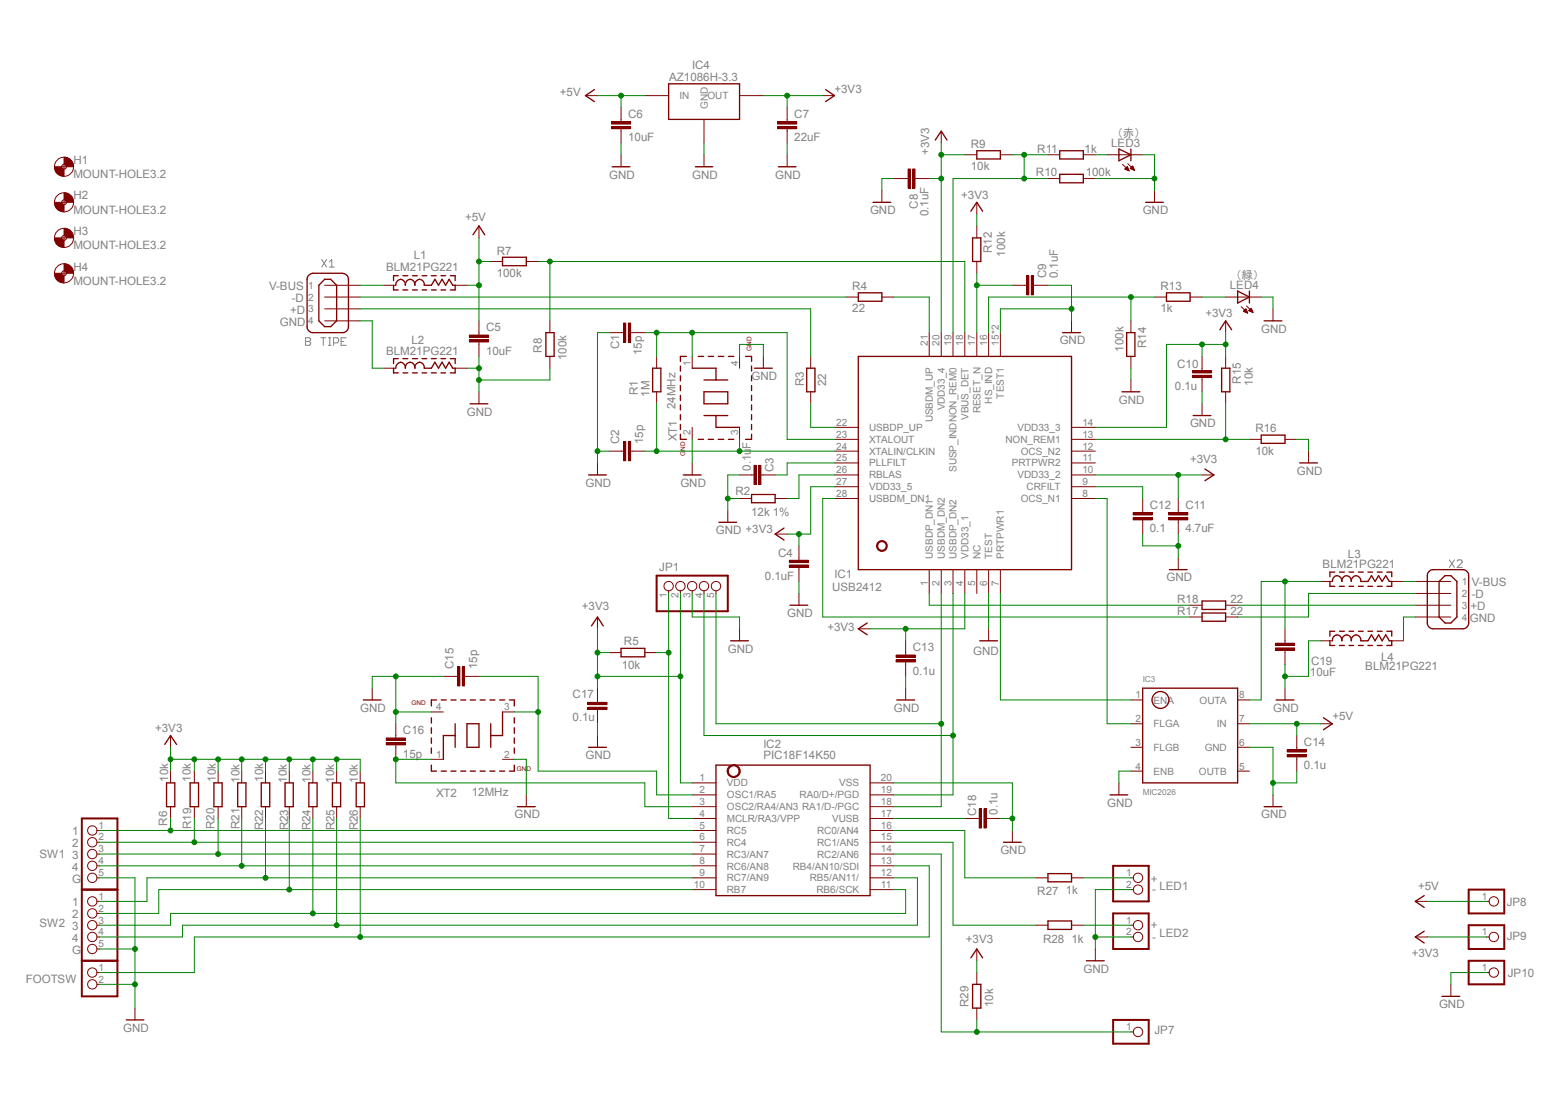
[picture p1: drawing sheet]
<svg xmlns="http://www.w3.org/2000/svg" width="297mm" height="210mm" viewBox="0 0 297 210" stroke-linecap="round" stroke-linejoin="round" font-family="sans-serif">
<g fill="none" stroke="#808080" stroke-width=".19">
<path d="M61.3 49.4l.9 1.4M62.2 49.4l-.9 1.4M62.7 49.9l.5-.5v1.4M62.7 50.8h1M58.2 64.3h.7l.2 .3v.2l-.2 .2 .2 .3v.2l-.2 .2h-.7zM58.2 65h.7M61.1 64.3h.9M61.6 64.3v1.4M62.5 64.3h.5M62.5 65.7h.5M62.8 64.3v1.4M63.5 65.3h.7l.3-.3v-.4l-.3-.3h-.7v1.4"/>
<path d="M64.9 65h.5M65.9 64.3h-1v1.4h1M275.9 106.6l1 1.4M276.9 106.6l-1 1.4M277.4 106.8l.2-.2h.5l.3 .2v.3l-1 .9h1"/>
</g>
<path d="M163.4 67.9h40.6v40.6h-40.6z" fill="none" stroke="#800000" stroke-width=".25"/>
<path d="M167.2 103.2a1.03 1.03 0 0 1 1.6 .2 1.03 1.03 0 0 1-.6 1.5 1.03 1.03 0 0 1-1.3-1h.2a.81 .81 0 0 1 1.1-.8 .81 .81 0 0 1 .3 1.3 .81 .81 0 0 1-1.3-.1l-.1-.4h-.2z" fill-rule="evenodd" fill="#800000"/>
<g fill="none" stroke="#800000" stroke-width=".19">
<path d="M116 63.3h2.7M118.7 61.5h.4v3.7h-.4zM119.6 61.5h.5v3.7h-.5zM120.1 63.3h2.7M125 67.9v2.2M125 74.6v2.3M176.9 63.3v4.6M179.2 63.3v4.6M181.4 63.3v4.6M183.7 63.3v4.6M186 63.3v4.6M188.2 63.3v4.6"/>
<path d="M190.5 63.3v4.6M158.9 94.9h4.5M158.9 92.7h4.5M158.9 90.4h4.5M158.9 88.1h4.5M158.9 85.9h4.5M158.9 83.7h4.5M158.9 81.4h4.5M204 94.9h4.5M204 92.7h4.5M204 90.4h4.5M204 88.1h4.5"/>
<path d="M204 85.9h4.5M204 83.7h4.5M204 81.4h4.5M167.2 103.2a1.03 1.03 0 0 1 1.6 .2 1.03 1.03 0 0 1-.6 1.5 1.03 1.03 0 0 1-1.3-1h.2a.81 .81 0 0 1 1.1-.8 .81 .81 0 0 1 .3 1.3 .81 .81 0 0 1-1.3-.1l-.1-.4h-.2zM176.9 108.5v4.5M179.2 108.5v4.5M181.4 108.5v4.5M183.7 108.5v4.5M186 108.5v4.5M188.2 108.5v4.5M190.5 108.5v4.5M131.8 149.1h4.5"/>
<path d="M131.8 151.3h4.5M131.8 153.6h4.5M131.8 155.8h4.5M131.8 158.1h4.5M165.7 149.1h4.4M165.7 151.3h4.4M165.7 153.6h4.4M165.7 155.8h4.4M165.7 158.1h4.4M131.8 160.4h4.5M131.8 162.6h4.5M131.8 164.8h4.5"/>
<path d="M131.8 167.1h4.5M131.8 169.4h4.5M165.7 160.4h4.4M165.7 162.6h4.4M165.7 164.8h4.4M165.7 167.1h4.4M165.7 169.4h4.4"/>
</g>
<path d="M124.2 70.1h1.6v4.5h-1.6zM136.3 145.7h29.4v24.8h-29.4z" fill="none" stroke="#800000" stroke-width=".25"/>
<path d="M118.9 61.5v3.7M119.8 61.5v3.7" fill="none" stroke="#800000" stroke-width=".42"/>
<path d="M138.8 146a1.26 1.26 0 0 1 2 .2 1.26 1.26 0 0 1-.8 1.8 1.26 1.26 0 0 1-1.6-1.2h.3a1.01 1.01 0 0 1 1.5-.8 1.01 1.01 0 0 1 .1 1.7 1.01 1.01 0 0 1-1.6-.5v-.4h-.3z" fill-rule="evenodd" fill="#800000"/>
<g fill="none" stroke="#800000" stroke-width=".19">
<path d="M111.5 18.2h2.2M122.8 18.2h4.5M140.8 18.2h4.5M156.6 18.2h2.3M116.4 24.1h3.7v.4h-3.7zM116.4 23.2h3.7v.4h-3.7zM118.2 20.4v2.8M118.2 24.5v2.7M118.2 29.5v2.2M134 22.7v4.5M134 29.5v2.2M148 24.1h3.7v.4h-3.7z"/>
<path d="M148 23.2h3.7v.4h-3.7zM149.9 20.4v2.8M149.9 24.5v2.7M149.9 29.5v2.2M167.9 36.2v2.3M170.1 34h2.7M172.9 32.2h.4v3.6h-.4zM173.8 32.2h.4v3.6h-.4zM174.2 34h2.7M179.2 25v2.2M183.7 29.5h2.3M186 38.5v2.3"/>
<path d="M190.5 29.5h2.2M199.5 34h2.3M199.5 29.5h2.3M206.2 34h2.3M206.2 29.5h2.3M210.8 29.5h6.8M213.7 31.3l1.3 1.2M214.2 32.2h.6M214.2 32.1h.6M214.3 32h.5M214.3 32.3h.5M214.4 32h.3"/>
<path d="M214.5 31.9h.2M214.5 32.3h.4M214.5 31.8h.2M214.6 31.7h.1M214.6 31.7l-.4 .5 .8 .3M214.6 31.7l.4 .8M214.7 32.4h.2M214.7 31.2l1.3 1.2M214.8 32.5h.1M215.2 32.1l.4-.5 .4 .8zM215.2 32h.6M215.3 32h.5"/>
<path d="M215.3 32.1h.6M215.3 31.9h.5M215.4 31.8h.3M215.5 32.2h.4M215.5 31.7h.2M215.6 31.7h.1M215.6 32.3h.3M215.8 32.3h.1M216 32.4h.1M219.8 36.2v2.3M61.8 54.3h6.8M61.8 56.6h6.8"/>
<path d="M61.8 58.8h6.8M73.1 54.3h2.3M86.7 54.3h2.2M91.2 43v2.3M93.4 49.8h2.3M100.2 49.8h2.2M161.1 56.6h2.3M167.9 56.6h2.2M186 43v2.3M186 49.8v2.2M192.7 54.3h2.8M195.5 52.5h.4v3.6h-.4z"/>
<path d="M196.3 52.5h.5v3.6h-.5zM196.8 54.3h2.7M219.8 56.6h2.3M226.6 56.6h2.3M233.3 56.6h6.8M236.3 58.4l1.2 1.2M236.7 59.3l.5-.5 .3 .8zM236.8 59.2h.6M236.8 59.3h.6M236.9 59.1h.4M237 59.4h.4M237 59h.3"/>
<path d="M237.1 58.9h.1M237.2 59.4h.2M237.2 58.9h.1M237.3 58.3l1.2 1.2M237.3 59.5h.2M237.5 59.6h.1M237.7 59.1h.7M237.7 59.1l.8 .4M237.8 59.1h.6M237.9 59h.4M237.9 59.2h.5M238 58.9h.3"/>
<path d="M238.1 59.3h.4M238.1 58.8h.2M238.2 58.7h.1M238.2 58.7l-.5 .4M238.2 58.7l.3 .8M238.3 59.4h.2M238.4 59.4h.1M242.4 58.8v2.3M61.8 61.1h6.8M73.1 70.1h2.3M86.7 70.1h2.2M91.2 74.6v2.3"/>
<path d="M104.7 61.1v2.2M104.7 67.9v2.2M131.8 67.9v2.2M140.8 67.9v2.2M145.3 67.9v2.2M154.3 67.9v2.2M154.3 74.6v2.3M204 61.1v2.2M215.3 61.1v2.2M215.3 67.9v2.2M215.3 72.3v2.3M227 70.6h3.7v.4h-3.7z"/>
<path d="M227 71.5h3.7v.4h-3.7zM228.9 67.9v2.7M228.9 71.9v2.7M228.9 76.9v2.2M233.3 61.1v2.2M233.3 67.9v2.2M233.3 74.6v2.3M113.7 88.1v2.3M116 85.9h2.7M118.7 84.1h.4v3.6h-.4zM119.6 84.1h.5v3.6h-.5zM120.1 85.9h2.7"/>
<path d="M131.8 81.4v2.3M131.8 88.1v2.3M138.6 97.2v2.2M140.8 81.4v2.3M140.8 90.4h2.7M140.8 94.9h2.3M143.6 88.6h.4v3.6h-.4zM144.4 88.6h.5v3.6h-.5zM144.9 90.4h2.7M147.6 94.9h2.3M215.7 98.6h3.7v.4h-3.7zM215.7 97.6h3.7v.4h-3.7z"/>
<path d="M217.6 94.9v2.7M217.6 99v2.7M222.5 98.6h3.6v.4h-3.6zM222.5 97.6h3.6v.4h-3.6zM224.3 94.9v2.7M224.3 99v2.7M228.9 90.4h2.2M237.9 83.7h2.2M244.6 83.7h2.3M249.1 85.9v2.2M113.7 117.5v2.2M127.3 112.5v.5"/>
<path d="M129.5 112.5v.5M131.8 112.5v.5M134 112.5v.5M136.3 112.5v.5M140.8 119.7v2.3M147.6 101.7h2.3M150.3 106.7h3.6v.4h-3.6zM150.3 107.6h3.6v.4h-3.6zM152.1 103.9v2.7M152.1 108v2.7M163.4 119.7h2.3M188.2 119.7v2.3"/>
<path d="M224.3 106.2v2.3M226.6 117.5h2.3M226.6 115.2h2.3M233.3 117.5h2.3M233.3 115.2h2.3M70.9 131v2.3M75.4 137.8v2.7M82.1 135.6h2.3M84.4 128.8h2.7M87.1 127h.4v3.6h-.4zM88 127h.4v3.6h-.4zM88.5 128.8h2.7"/>
<path d="M95.7 135.6h2.2M111.9 134.7h3.7v.4h-3.7zM111.9 133.7h3.7v.5h-3.7zM113.7 131v2.7M113.7 135.1v2.7M116 124.2h2.2M122.8 124.2h2.2M170.6 125.6h3.6v.4h-3.6zM170.6 124.7h3.6v.4h-3.6zM172.4 122v2.7M172.4 126.1v2.7M172.4 131v2.3"/>
<path d="M215.3 133.3h2.3M215.3 137.8h2.3M235.6 133.3h2.3M235.6 137.8h2.3M251.4 137.8h2.3M32.5 140v2.3M32.5 146.8v2.3M32.5 153.6v2.2M37 146.8v2.3M37 153.6v2.2M41.5 146.8v2.3M41.5 153.6v2.2"/>
<path d="M46 146.8v2.3M46 153.6v2.2M50.5 146.8v2.3M50.5 153.6v2.2M55.1 146.8v2.3M55.1 153.6v2.2M59.6 146.8v2.3M59.6 153.6v2.2M64.1 146.8v2.3M64.1 153.6v2.2M68.6 146.8v2.3M68.6 153.6v2.2"/>
<path d="M73.5 141.4h3.7v.4h-3.7zM73.5 140.5h3.7v.4h-3.7zM75.4 141.9v2.7M82.1 144.6h2.3M95.7 144.6h2.2M100.2 151.3v2.3M113.7 140v2.3M138.8 146a1.26 1.26 0 0 1 2 .2 1.26 1.26 0 0 1-.8 1.8 1.26 1.26 0 0 1-1.6-1.2h.3a1.01 1.01 0 0 1 1.5-.8 1.01 1.01 0 0 1 .1 1.7 1.01 1.01 0 0 1-1.6-.5v-.4h-.3zM183.7 155.8h2.7M186.4 154h.5v3.6h-.5zM187.3 154h.4v3.6h-.4zM187.7 155.8h2.8"/>
<path d="M192.7 158.1v2.3M213 149.1v2.2M215.3 142.3h2.3M215.3 146.8h2.3M235.6 142.3h2.3M235.6 146.8h2.3M242.4 151.3v2.3M245.1 143.7h3.6v.4h-3.6zM245.1 142.7h3.6v.5h-3.6zM246.9 140v2.7M246.9 144.1v2.7M197.2 167.1h2.3"/>
<path d="M197.2 176.1h2.3M204 167.1h2.2M204 176.1h2.2M215.3 167.1h.5M215.3 169.4h.5M215.3 176.1h.5M215.3 178.4h.5M269.5 178.4h2.2M269.5 171.6h2.2M283 178.4h.5M283 171.6h.5M186 180.7v2.2"/>
<path d="M186 185.2v2.2M186 191.9v2.3M208.5 180.7v2.2M215.3 196.5h.5M276.2 187.4v2.3M283 185.2h.5"/>
<circle cx="127.3" cy="111.6" r=".89"/>
<circle cx="129.5" cy="111.6" r=".89"/>
<circle cx="131.8" cy="111.6" r=".89"/>
<circle cx="134" cy="111.6" r=".89"/>
<circle cx="136.3" cy="111.6" r=".89"/>
<circle cx="216.7" cy="169.4" r=".89"/>
<circle cx="216.7" cy="176.1" r=".89"/>
<circle cx="216.7" cy="178.4" r=".89"/>
<circle cx="216.7" cy="167.1" r=".89"/>
<circle cx="284.4" cy="178.4" r=".89"/>
<circle cx="284.4" cy="171.6" r=".89"/>
<circle cx="216.7" cy="196.5" r=".89"/>
<circle cx="284.4" cy="185.2" r=".89"/>
</g>
<g fill="none" stroke="#800000" stroke-width=".25">
<path d="M113.2 17.1l-1.7 1.1 1.7 1.1M127.3 16h13.5v6.7h-13.5zM157.2 17.1l1.7 1.1-1.7 1.1M116.5 31.7h3.4M132.4 31.7h3.3M148.2 31.7h3.4M166.2 38.5h3.4M178.1 26.7l1.1-1.7 1.1 1.7M186 28.7h4.5v1.6h-4.5zM201.8 28.7h4.4v1.6h-4.4zM201.8 33.2h4.4v1.6h-4.4zM213 28.4l2.3 1.1-2.3 1.1z"/>
<path d="M215.3 28.4v2.2M218.1 38.5h3.4M58.7 52.5l.9-.5h5.6a1.21 1.21 0 0 1 1.1 1.2v9a1.12 1.12 0 0 1-1.1 1.1h-5.6a1.12 1.12 0 0 1-1.1-1.1v-9zM61.8 53.2h1.1l1.2 1.1v6.8l-1.2 1.1h-1.1l-1.1-1.1v-6.8zM74.9 54.3v.9h.9M75.4 54.3a.93 .93 0 0 1 .9-1.1 .93 .93 0 0 1 .9 1.1 .93 .93 0 0 1 .9-1.1 .93 .93 0 0 1 .9 1.1 .92 .92 0 0 1 .9-1.1 .92 .92 0 0 1 .9 1.1h1.3l.7-1.1 .7 1.1 .7-1.1 .6 1.1 .7-1.1 .7 1.1h.5v.9h-1M75.8 52.5h-.9v.9M76.7 55.2h.9M76.7 52.5h.9M78.5 55.2h1M78.5 52.5h1M80.3 55.2h.9"/>
<path d="M80.3 52.5h.9M82.1 55.2h1M82.1 52.5h1M83.9 55.2h.9M83.9 52.5h.9M85.7 52.5h1v.9M90 44.7l1.2-1.7 1.1 1.7M95.7 49h4.5v1.6h-4.5zM163.4 55.8h4.5v1.6h-4.5zM184.8 40.2l1.2-1.7 1.1 1.7M185.2 45.3h1.5v4.5h-1.5zM222.1 55.8h4.5v1.6h-4.5z"/>
<path d="M235.6 55.4l2.3 1.2-2.3 1.1zM237.9 55.4v2.3M74.9 70.1v.9h.9M75.4 70.1a.93 .93 0 0 1 .9-1.1 .93 .93 0 0 1 .9 1.1 .93 .93 0 0 1 .9-1.1 .93 .93 0 0 1 .9 1.1 .92 .92 0 0 1 .9-1.1 .92 .92 0 0 1 .9 1.1h1.3l.7-1.1 .7 1.1 .7-1.1 .6 1.1 .7-1.1 .7 1.1h.5v.9h-1M75.8 68.3h-.9v.9M76.7 71h.9M76.7 68.3h.9M78.5 71h1M78.5 68.3h1M80.3 71h.9M80.3 68.3h.9M82.1 71h1"/>
<path d="M82.1 68.3h1M83.9 71h.9M83.9 68.3h.9M85.7 68.3h1v.9M89.5 76.9h3.4M103.9 63.3h1.6v4.6h-1.6zM129.5 69.7v1M129.5 71.5v1M129.5 73.4v1M129.5 75.3v.9M129.5 77.1v1M129.5 79v.9"/>
<path d="M130.7 67.9h-1.2v.9M131.8 70.1h4.5v2.2M132.9 67.9h1M134 74.6h4.6v2.3h-4.6zM134 72.3h4.6M134 79.1h4.6M134.8 67.9h1M136.3 79.1v2.3h4.5M136.7 67.9h1.1M138.7 67.9h1M141.9 67.9h1.2v.9M143.1 69.7v1"/>
<path d="M143.1 71.5v1M143.1 73.4v1M143.1 75.3v.9M143.1 77.1v1M143.1 79v.9M143.6 70.1h3.4M153.6 70.1h1.6v4.5h-1.6zM202.3 63.3h3.4M213.6 74.6h3.4M214.5 63.3h1.6v4.6h-1.6zM227.2 79.1h3.3M232.2 62.8l1.1-1.7 1.2 1.7"/>
<path d="M232.6 70.1h1.5v4.5h-1.5zM240.7 61.1h3.4M112.1 90.4h3.3M129.5 82.7v1h1.2M129.5 80.8v1M130.1 90.4h3.4M132.9 83.7h1M134.8 83.7h1M136.7 83.7h1.1M136.9 99.4h3.4M138.7 83.7h1M143.1 80.8v1"/>
<path d="M143.1 82.7v1h-1.2M143.1 94.1h4.5v1.6h-4.5zM229.4 89.3l1.7 1.1-1.7 1.1M240.1 82.8h4.5v1.6h-4.5zM247.4 88.1h3.4M112.6 119.2l1.1-1.7 1.2 1.7M149.3 100.5l-1.7 1.2 1.7 1.1M165.1 118.6l-1.7 1.1 1.7 1.2M222.6 108.5h3.4M228.9 116.7h4.4v1.6h-4.4zM228.9 114.4h4.4v1.6h-4.4zM69.2 133.3h3.4"/>
<path d="M82.1 136.7v1M82.1 138.6v1M83.1 133.3h-1v1.1M84 133.3h1M85.9 133.3h.9M86.7 137.8v4.5M87.7 133.3h1M88.9 137.8h2.3v4.5h-2.3zM89.5 133.3h1M91.4 133.3h1M93.3 133.3h.9M93.4 137.8v4.5"/>
<path d="M95.1 133.3h1M95.7 135.6v4.4h-2.3M97 133.3h.9v1.1M97.9 136.7v1M97.9 138.6v1M118.2 123.4h4.6v1.7h-4.6zM139.1 122h3.4M170.7 133.3h3.4M186.5 122h3.4M217.6 131h18v18.1h-18zM252 136.7l1.7 1.1-1.7 1.1M31.4 141.7l1.1-1.7 1.1 1.7"/>
<path d="M31.7 149.1h1.6v4.5h-1.6zM36.2 149.1h1.6v4.5h-1.6zM40.7 149.1h1.6v4.5h-1.6zM45.3 149.1h1.5v4.5h-1.5zM49.7 149.1h1.7v4.5h-1.7zM54.3 149.1h1.5v4.5h-1.5zM58.8 149.1h1.6v4.5h-1.6zM63.3 149.1h1.6v4.5h-1.6zM67.8 149.1h1.6v4.5h-1.6zM82.1 140.5v1M82.1 142.4v1M82.1 145.7v1.1h1"/>
<path d="M84 146.8h1M85.9 146.8h.9M86.7 140h-2.3v4.6M87.7 146.8h1M89.5 146.8h1M91.4 146.8h1M93.3 146.8h.9M95.1 146.8h1M97.9 140.5v1M97.9 142.4v1M97.9 145.7v1.1h-.9M98.5 153.6h3.4"/>
<path d="M112.1 142.3h3.3M211.3 151.3h3.4M240.7 153.6h3.4M191.1 160.4h3.3M199.5 166.3h4.5v1.6h-4.5zM199.5 175.3h4.5v1.7h-4.5zM271.1 177.3l-1.6 1.1 1.6 1.1M271.1 170.5l-1.6 1.1 1.6 1.2M184.8 182.4l1.2-1.7 1.1 1.7M185.2 187.4h1.5v4.5h-1.5zM206.8 182.9h3.4M274.5 189.7h3.4"/>
<circle cx="220.9" cy="133.3" r="1.61"/>
</g>
<g fill="none" stroke="#800000" stroke-width=".42">
<path d="M116.4 24.3h3.7M116.4 23.4h3.7M148 24.3h3.7M148 23.4h3.7M173.1 32.2v3.6M174 32.2v3.6M195.7 52.5v3.6M196.6 52.5v3.6M227 70.8h3.7M227 71.7h3.7M118.9 84.1v3.6M119.8 84.1v3.6"/>
<path d="M143.8 88.6v3.6M144.7 88.6v3.6M215.7 98.8h3.7M215.7 97.8h3.7M222.5 98.8h3.6M222.5 97.8h3.6M150.3 106.9h3.6M150.3 107.8h3.6M87.3 127v3.6M88.2 127v3.6M111.9 134.9h3.7M111.9 133.9h3.7"/>
<path d="M170.6 125.8h3.6M170.6 124.9h3.6M73.5 141.6h3.7M73.5 140.7h3.7M186.6 154v3.6M187.5 154v3.6M245.1 143.9h3.6M245.1 143h3.6"/>
</g>
<path d="M125 109.6h13.6v6.8h-13.6zM211.9 164.8h6.8v6.8h-6.8zM211.9 173.9h6.8v6.8h-6.8zM279.6 176.1h6.8v4.6h-6.8zM279.6 169.4h6.8v4.5h-6.8zM211.9 194.2h6.8v4.5h-6.8zM279.6 182.9h6.8v4.5h-6.8z" fill="none" stroke="#800000" stroke-width=".38"/>
<path d="M12.2 29.9a1.78 1.78 0 0 1 1.8 1.8h-1.4v-.2l-.4-.2z" fill-rule="evenodd" fill="#800000"/>
<path d="M12.2 29.9a1.78 1.78 0 0 1 1.8 1.8h-1.4v-.2l-.4-.2z" fill="none" stroke="#800000" stroke-width=".19"/>
<path d="M10.4 31.7h1.3l.2 .4 .3 .1v1.3a1.7 1.7 0 0 1-1.8-1.8z" fill-rule="evenodd" fill="#800000"/>
<g fill="none" stroke="#800000" stroke-width=".19">
<path d="M10.4 31.7h1.3l.2 .4 .3 .1v1.3a1.7 1.7 0 0 1-1.8-1.8zM11.7 31.7h.9M12.2 31.3v.9"/>
<circle cx="12.2" cy="31.7" r="1.82"/>
<circle cx="12.2" cy="31.7" r=".46"/>
</g>
<path d="M12.2 36.7a1.78 1.78 0 0 1 1.8 1.8h-1.4v-.2l-.4-.2z" fill-rule="evenodd" fill="#800000"/>
<path d="M12.2 36.7a1.78 1.78 0 0 1 1.8 1.8h-1.4v-.2l-.4-.2z" fill="none" stroke="#800000" stroke-width=".19"/>
<path d="M10.4 38.5h1.3l.2 .4h.3v1.4a1.7 1.7 0 0 1-1.8-1.8z" fill-rule="evenodd" fill="#800000"/>
<g fill="none" stroke="#800000" stroke-width=".19">
<path d="M10.4 38.5h1.3l.2 .4h.3v1.4a1.7 1.7 0 0 1-1.8-1.8zM11.7 38.5h.9M12.2 38.1v.8"/>
<circle cx="12.2" cy="38.5" r="1.82"/>
<circle cx="12.2" cy="38.5" r=".46"/>
</g>
<path d="M12.2 43.5a1.7 1.7 0 0 1 1.8 1.8h-1.4v-.3l-.4-.2z" fill-rule="evenodd" fill="#800000"/>
<path d="M12.2 43.5a1.7 1.7 0 0 1 1.8 1.8h-1.4v-.3l-.4-.2z" fill="none" stroke="#800000" stroke-width=".19"/>
<path d="M10.4 45.3h1.3l.2 .4h.3v1.4a1.7 1.7 0 0 1-1.8-1.8z" fill-rule="evenodd" fill="#800000"/>
<g fill="none" stroke="#800000" stroke-width=".19">
<path d="M10.4 45.3h1.3l.2 .4h.3v1.4a1.7 1.7 0 0 1-1.8-1.8zM11.7 45.3h.9M12.2 44.8v.9M89.4 64.7h3.6v.4h-3.6zM89.4 63.8h3.6v.4h-3.6zM91.2 61.1v2.7M91.2 65.2v2.7M152.1 113v2.2M244.6 119.7v2.7M251.4 110.7h2.3M265 110.7h2.2M242.8 123.4h3.7v.4h-3.7z"/>
<path d="M242.8 122.5h3.7v.4h-3.7zM244.6 123.8v2.7M244.6 131v2.3M251.4 122h2.3M265 122h2.2M18.5 158.1h.5M18.5 160.4h.5M18.5 162.6h.5M18.5 164.8h.5M18.5 167.1h.5M18.5 171.6h.5M18.5 173.9h.5"/>
<path d="M18.5 176.1h.5M18.5 178.4h.5M18.5 180.7h.5M18.5 185.2h.5M18.5 187.4h.5M25.7 191.9v2.3"/>
<circle cx="12.2" cy="45.3" r="1.82"/>
<circle cx="12.2" cy="45.3" r=".46"/>
<circle cx="17.6" cy="158.1" r=".89"/>
<circle cx="17.6" cy="171.6" r=".89"/>
<circle cx="17.6" cy="164.8" r=".89"/>
<circle cx="17.6" cy="178.4" r=".89"/>
<circle cx="17.6" cy="160.4" r=".89"/>
<circle cx="17.6" cy="162.6" r=".89"/>
<circle cx="17.6" cy="176.1" r=".89"/>
<circle cx="17.6" cy="167.1" r=".89"/>
<circle cx="17.6" cy="173.9" r=".89"/>
<circle cx="17.6" cy="185.2" r=".89"/>
<circle cx="17.6" cy="180.7" r=".89"/>
<circle cx="17.6" cy="187.4" r=".89"/>
</g>
<g fill="none" stroke="#800000" stroke-width=".25">
<path d="M150.4 115.2h3.4M253.2 110.7v.9h.9M253.7 110.7a.93 .93 0 0 1 .9-1.1 .93 .93 0 0 1 .9 1.1 .91 .91 0 0 1 .9-1.1 .91 .91 0 0 1 .9 1.1 .93 .93 0 0 1 .9-1.1 .93 .93 0 0 1 .9 1.1h1.3l.7-1.1 .7 1.1 .7-1.1 .6 1.1 .7-1.1 .7 1.1h.5v.9h-1M254.1 108.9h-.9v.9M255 111.6h.9M255 108.9h.9M256.8 111.6h.9M256.8 108.9h.9M258.6 111.6h.9M258.6 108.9h.9M260.4 111.6h.9M260.4 108.9h.9"/>
<path d="M262.2 111.6h.9M262.2 108.9h.9M264 108.9h1v.9M243 133.3h3.3M253.2 122v.9h.9M253.7 122a.93 .93 0 0 1 .9-1.1 .93 .93 0 0 1 .9 1.1 .92 .92 0 0 1 .9-1.1 .92 .92 0 0 1 .9 1.1 .93 .93 0 0 1 .9-1.1 .93 .93 0 0 1 .9 1.1h1.3l.7-1.1 .7 1.1 .7-1.1 .6 1.1 .7-1.1 .7 1.1h.5v.9h-1M254.1 120.2h-.9v.9M255 122.9h.9M255 120.2h.9M256.8 122.9h.9M256.8 120.2h.9M258.6 122.9h.9"/>
<path d="M258.6 120.2h.9M260.4 122.9h.9M260.4 120.2h.9M262.2 122.9h.9M262.2 120.2h.9M264 120.2h1v.9M24 194.2h3.4"/>
</g>
<path d="M89.4 64.9h3.6M89.4 64h3.6M242.8 123.6h3.7M242.8 122.7h3.7" fill="none" stroke="#800000" stroke-width=".42"/>
<path d="M15.6 155.8h6.8v33.9h-6.8zM15.6 169.4h6.8M15.6 182.9h6.8" fill="none" stroke="#800000" stroke-width=".38"/>
<path d="M12.2 50.2a1.7 1.7 0 0 1 1.8 1.8h-1.4v-.2l-.4-.2z" fill-rule="evenodd" fill="#800000"/>
<path d="M12.2 50.2a1.7 1.7 0 0 1 1.8 1.8h-1.4v-.2l-.4-.2z" fill="none" stroke="#800000" stroke-width=".19"/>
<path d="M10.4 52h1.3l.1 .3 .4 .2v1.3a1.71 1.71 0 0 1-1.8-1.8z" fill-rule="evenodd" fill="#800000"/>
<g fill="none" stroke="#800000" stroke-width=".19">
<path d="M10.4 52h1.3l.1 .3 .4 .2v1.3a1.71 1.71 0 0 1-1.8-1.8zM11.7 52h.9M12.2 51.6v.9M269.5 110.7h6.7M269.5 113h6.7M269.5 115.2h6.7M269.5 117.5h6.7"/>
<circle cx="12.2" cy="52" r="1.82"/>
<circle cx="12.2" cy="52" r=".46"/>
</g>
<path d="M271.9 108.9l.6-.4h.3h5.7a1.12 1.12 0 0 1 1.1 1.1v9a1.12 1.12 0 0 1-1.1 1.1h-5.7a1.12 1.12 0 0 1-1.1-1.1v-9zM274 110.7l1.1-1.1h1.1l1.2 1.1v6.8l-1.2 1.1h-1.1l-1.1-1.1z" fill="none" stroke="#800000" stroke-width=".25"/>
<path d="M116 63.3h-2.3v24.8M140.8 67.9v-2.3h4.5v2.3M113.7 85.9h2.3" fill="none" stroke="#008000" stroke-width=".19"/>
<circle cx="113.8" cy="85.9" r=".46" fill="#008000"/>
<g fill="none" stroke="#008000" stroke-width=".19">
<path d="M131.8 83.7v4.4M138.6 94.9h2.2M140.8 90.4h-2.2v6.8"/>
<circle cx="113.8" cy="85.9" r=".46"/>
</g>
<circle cx="138.6" cy="94.9" r=".46" fill="#008000"/>
<g fill="none" stroke="#008000" stroke-width=".19">
<path d="M91.2 70.1v4.5M104.7 70.1v2.2h-13.5"/>
<circle cx="138.6" cy="94.9" r=".46"/>
</g>
<circle cx="91.2" cy="72.3" r=".46" fill="#008000"/>
<g fill="none" stroke="#008000" stroke-width=".19">
<path d="M91.2 67.9v2.2h-2.3"/>
<circle cx="91.2" cy="72.3" r=".46"/>
</g>
<circle cx="91.2" cy="70.1" r=".46" fill="#008000"/>
<g fill="none" stroke="#008000" stroke-width=".19">
<path d="M118.2 27.2v2.3M134 27.2v2.3M149.9 27.2v2.3M170.1 34h-2.2v2.2M208.5 34h11.3M217.6 29.5h2.2v6.7"/>
<circle cx="91.2" cy="70.1" r=".46"/>
</g>
<circle cx="219.8" cy="34" r=".46" fill="#008000"/>
<g fill="none" stroke="#008000" stroke-width=".19">
<path d="M199.5 54.3h4.5v6.8M204 58.8h-13.5v4.5"/>
<circle cx="219.8" cy="34" r=".46"/>
</g>
<circle cx="204" cy="58.8" r=".46" fill="#008000"/>
<g fill="none" stroke="#008000" stroke-width=".19">
<path d="M240.1 56.6h2.3v2.2M215.3 70.1v2.2M228.9 74.6v2.3M246.9 83.7h2.2v2.2M217.6 101.7v2.2h6.7M224.3 101.7v4.5"/>
<circle cx="204" cy="58.8" r=".46"/>
</g>
<circle cx="224.3" cy="103.9" r=".46" fill="#008000"/>
<g fill="none" stroke="#008000" stroke-width=".19">
<path d="M188.2 113v6.7M172.4 128.8v2.2M215.3 146.8h-2.3v2.3M237.9 142.3h4.5v9M246.9 146.8v2.3h-4.5"/>
<circle cx="224.3" cy="103.9" r=".46"/>
</g>
<circle cx="242.4" cy="149.1" r=".46" fill="#008000"/>
<g fill="none" stroke="#008000" stroke-width=".19">
<path d="M131.8 113v4.5h9v2.2M75.4 128.8v9M75.4 135.6h6.7M84.4 128.8h-13.5v2.2"/>
<circle cx="242.4" cy="149.1" r=".46"/>
</g>
<circle cx="75.4" cy="128.8" r=".46" fill="#008000"/>
<circle cx="75.4" cy="128.8" r=".46" fill="none" stroke="#008000" stroke-width=".19"/>
<circle cx="75.4" cy="135.6" r=".46" fill="#008000"/>
<g fill="none" stroke="#008000" stroke-width=".19">
<path d="M113.7 137.8v2.2M97.9 144.6h2.3v6.7M208.5 178.4h6.8M215.3 169.4h-6.8v11.3"/>
<circle cx="75.4" cy="135.6" r=".46"/>
</g>
<circle cx="208.5" cy="178.4" r=".46" fill="#008000"/>
<g fill="none" stroke="#008000" stroke-width=".19">
<path d="M244.6 126.5v4.5M251.4 122h-2.3v6.8h-4.5M283 185.2h-6.8v2.2"/>
<circle cx="208.5" cy="178.4" r=".46"/>
</g>
<circle cx="244.6" cy="128.8" r=".46" fill="#008000"/>
<g fill="none" stroke="#008000" stroke-width=".19">
<path d="M170.1 149.1h22.6v9M190.5 155.8h2.2"/>
<circle cx="244.6" cy="128.8" r=".46"/>
</g>
<circle cx="192.7" cy="155.8" r=".46" fill="#008000"/>
<g fill="none" stroke="#008000" stroke-width=".19">
<path d="M19 167.1h6.7v24.8M19 180.7h6.7M19 187.4h6.7"/>
<circle cx="192.7" cy="155.8" r=".46"/>
</g>
<circle cx="25.7" cy="180.7" r=".46" fill="#008000"/>
<circle cx="25.7" cy="180.7" r=".46" fill="none" stroke="#008000" stroke-width=".19"/>
<circle cx="25.7" cy="187.4" r=".46" fill="#008000"/>
<g fill="none" stroke="#008000" stroke-width=".19">
<path d="M122.8 63.3h27.1v20.4h9M125 63.3v4.6M131.8 63.3v4.6M154.3 76.9v4.5h4.6M208.5 94.9h2.3v42.9h4.5M152.1 110.7v2.3M190.5 113v20.3h24.8"/>
<circle cx="25.7" cy="187.4" r=".46"/>
</g>
<circle cx="125" cy="63.3" r=".46" fill="#008000"/>
<circle cx="125" cy="63.3" r=".46" fill="none" stroke="#008000" stroke-width=".19"/>
<circle cx="131.8" cy="63.3" r=".46" fill="#008000"/>
<g fill="none" stroke="#008000" stroke-width=".19">
<path d="M125 76.9v9M140.8 83.7v2.2h-18"/>
<circle cx="131.8" cy="63.3" r=".46"/>
</g>
<circle cx="125" cy="85.9" r=".46" fill="#008000"/>
<g fill="none" stroke="#008000" stroke-width=".19">
<path d="M140.8 85.9h18.1"/>
<circle cx="125" cy="85.9" r=".46"/>
</g>
<circle cx="140.8" cy="85.9" r=".46" fill="#008000"/>
<g fill="none" stroke="#008000" stroke-width=".19">
<path d="M145.3 18.2h11.3M149.9 18.2v2.2M158.9 90.4h-6.8v4.5h-2.2"/>
<circle cx="140.8" cy="85.9" r=".46"/>
</g>
<circle cx="149.9" cy="18.2" r=".46" fill="#008000"/>
<g fill="none" stroke="#008000" stroke-width=".19">
<path d="M176.9 34h2.3M179.2 27.2v36.1"/>
<circle cx="149.9" cy="18.2" r=".46"/>
</g>
<circle cx="179.2" cy="34" r=".46" fill="#008000"/>
<g fill="none" stroke="#008000" stroke-width=".19">
<path d="M179.2 29.5h4.5"/>
<circle cx="179.2" cy="34" r=".46"/>
</g>
<circle cx="179.2" cy="29.5" r=".46" fill="#008000"/>
<g fill="none" stroke="#008000" stroke-width=".19">
<path d="M186 40.8v2.2M233.3 63.3v4.6M233.3 65.6h-4.4v2.3"/>
<circle cx="179.2" cy="29.5" r=".46"/>
</g>
<circle cx="233.3" cy="65.6" r=".46" fill="#008000"/>
<g fill="none" stroke="#008000" stroke-width=".19">
<path d="M228.9 65.6h-6.8v15.8h-13.6"/>
<circle cx="233.3" cy="65.6" r=".46"/>
</g>
<circle cx="228.9" cy="65.6" r=".46" fill="#008000"/>
<g fill="none" stroke="#008000" stroke-width=".19">
<path d="M208.5 90.4h20.4M224.3 90.4v4.5"/>
<circle cx="228.9" cy="65.6" r=".46"/>
</g>
<circle cx="224.3" cy="90.4" r=".46" fill="#008000"/>
<g fill="none" stroke="#008000" stroke-width=".19">
<path d="M172.4 119.7v2.3M183.7 113v6.7h-18"/>
<circle cx="224.3" cy="90.4" r=".46"/>
</g>
<circle cx="172.4" cy="119.7" r=".46" fill="#008000"/>
<g fill="none" stroke="#008000" stroke-width=".19">
<path d="M32.5 142.3v4.5M32.5 144.6h36.1v2.2M37 144.6v2.2M41.5 144.6v2.2M46 144.6v2.2M50.5 144.6v2.2M55.1 144.6v2.2M59.6 144.6v2.2M64.1 144.6v2.2"/>
<circle cx="172.4" cy="119.7" r=".46"/>
</g>
<circle cx="32.5" cy="144.6" r=".46" fill="#008000"/>
<circle cx="32.5" cy="144.6" r=".46" fill="none" stroke="#008000" stroke-width=".19"/>
<circle cx="37" cy="144.6" r=".46" fill="#008000"/>
<circle cx="37" cy="144.6" r=".46" fill="none" stroke="#008000" stroke-width=".19"/>
<circle cx="41.5" cy="144.6" r=".46" fill="#008000"/>
<circle cx="41.5" cy="144.6" r=".46" fill="none" stroke="#008000" stroke-width=".19"/>
<circle cx="46" cy="144.6" r=".46" fill="#008000"/>
<circle cx="46" cy="144.6" r=".46" fill="none" stroke="#008000" stroke-width=".19"/>
<circle cx="50.5" cy="144.6" r=".46" fill="#008000"/>
<circle cx="50.5" cy="144.6" r=".46" fill="none" stroke="#008000" stroke-width=".19"/>
<circle cx="55.1" cy="144.6" r=".46" fill="#008000"/>
<circle cx="55.1" cy="144.6" r=".46" fill="none" stroke="#008000" stroke-width=".19"/>
<circle cx="59.6" cy="144.6" r=".46" fill="#008000"/>
<circle cx="59.6" cy="144.6" r=".46" fill="none" stroke="#008000" stroke-width=".19"/>
<circle cx="64.1" cy="144.6" r=".46" fill="#008000"/>
<g fill="none" stroke="#008000" stroke-width=".19">
<path d="M113.7 119.7v11.3M129.5 113v36.1h2.3M113.7 128.8h15.8M113.7 124.2h2.3M271.7 178.4h11.3M186 182.9v2.3"/>
<circle cx="64.1" cy="144.6" r=".46"/>
</g>
<circle cx="113.8" cy="128.8" r=".46" fill="#008000"/>
<circle cx="113.8" cy="128.8" r=".46" fill="none" stroke="#008000" stroke-width=".19"/>
<circle cx="113.8" cy="124.2" r=".46" fill="#008000"/>
<circle cx="113.8" cy="124.2" r=".46" fill="none" stroke="#008000" stroke-width=".19"/>
<circle cx="129.5" cy="128.8" r=".46" fill="#008000"/>
<g fill="none" stroke="#008000" stroke-width=".19">
<path d="M158.9 92.7h-4.6v9h-4.4M152.1 101.7v2.2"/>
<circle cx="129.5" cy="128.8" r=".46"/>
</g>
<circle cx="152.1" cy="101.7" r=".46" fill="#008000"/>
<g fill="none" stroke="#008000" stroke-width=".19">
<path d="M68.6 56.6h92.5M68.6 58.8h85.7v9.1M91.2 45.3v9M91.2 49.8h2.2M170.1 56.6h6.8v6.7"/>
<circle cx="152.1" cy="101.7" r=".46"/>
</g>
<circle cx="91.2" cy="49.8" r=".46" fill="#008000"/>
<g fill="none" stroke="#008000" stroke-width=".19">
<path d="M88.9 54.3h2.3v6.8"/>
<circle cx="91.2" cy="49.8" r=".46"/>
</g>
<circle cx="91.2" cy="54.3" r=".46" fill="#008000"/>
<g fill="none" stroke="#008000" stroke-width=".19">
<path d="M113.7 18.2h9.1M118.2 18.2v2.2"/>
<circle cx="91.2" cy="54.3" r=".46"/>
</g>
<circle cx="118.2" cy="18.2" r=".46" fill="#008000"/>
<g fill="none" stroke="#008000" stroke-width=".19">
<path d="M237.9 137.8h13.5M246.9 137.8v2.2"/>
<circle cx="118.2" cy="18.2" r=".46"/>
</g>
<circle cx="246.9" cy="137.8" r=".46" fill="#008000"/>
<g fill="none" stroke="#008000" stroke-width=".19">
<path d="M102.4 49.8h81.3v13.5M104.7 49.8v11.3M271.7 171.6h11.3"/>
<circle cx="246.9" cy="137.8" r=".46"/>
</g>
<circle cx="104.7" cy="49.8" r=".46" fill="#008000"/>
<g fill="none" stroke="#008000" stroke-width=".19">
<path d="M192.7 29.5h2.3v4.5M199.5 34h-18.1v29.3"/>
<circle cx="104.7" cy="49.8" r=".46"/>
</g>
<circle cx="195" cy="34" r=".46" fill="#008000"/>
<g fill="none" stroke="#008000" stroke-width=".19">
<path d="M195 29.5h4.5"/>
<circle cx="195" cy="34" r=".46"/>
</g>
<circle cx="195" cy="29.5" r=".46" fill="#008000"/>
<g fill="none" stroke="#008000" stroke-width=".19">
<path d="M208.5 29.5h2.3M186 52v11.3M186 54.3h6.7"/>
<circle cx="195" cy="29.5" r=".46"/>
</g>
<circle cx="186" cy="54.3" r=".46" fill="#008000"/>
<g fill="none" stroke="#008000" stroke-width=".19">
<path d="M215.3 56.6v4.5M219.8 56.6h-31.6v6.7"/>
<circle cx="186" cy="54.3" r=".46"/>
</g>
<circle cx="215.3" cy="56.6" r=".46" fill="#008000"/>
<g fill="none" stroke="#008000" stroke-width=".19">
<path d="M228.9 56.6h4.4M233.3 76.9v6.8M208.5 83.7h29.4"/>
<circle cx="215.3" cy="56.6" r=".46"/>
</g>
<circle cx="233.3" cy="83.7" r=".46" fill="#008000"/>
<g fill="none" stroke="#008000" stroke-width=".19">
<path d="M158.9 94.9h-2.3v22.6h70M208.5 92.7h9.1v2.2M134 113v27h47.4M181.4 113v38.3h-11.3"/>
<circle cx="233.3" cy="83.7" r=".46"/>
</g>
<circle cx="181.4" cy="140" r=".46" fill="#008000"/>
<g fill="none" stroke="#008000" stroke-width=".19">
<path d="M136.3 113v24.8h42.9M179.2 113v40.6h-9.1"/>
<circle cx="181.4" cy="140" r=".46"/>
</g>
<circle cx="179.2" cy="137.8" r=".46" fill="#008000"/>
<g fill="none" stroke="#008000" stroke-width=".19">
<path d="M68.6 54.3h4.5M68.6 61.1h2.3v9h2.2M91.2 128.8h11.2v18h22.6v4.5h6.8M97.9 135.6h4.5"/>
<circle cx="179.2" cy="137.8" r=".46"/>
</g>
<circle cx="102.4" cy="135.6" r=".46" fill="#008000"/>
<g fill="none" stroke="#008000" stroke-width=".19">
<path d="M82.1 144.6h-6.7v4.5h47.4"/>
<circle cx="102.4" cy="135.6" r=".46"/>
</g>
<circle cx="75.4" cy="144.6" r=".46" fill="#008000"/>
<g fill="none" stroke="#008000" stroke-width=".19">
<path d="M19 158.1h112.8M32.5 155.8v2.3M122.8 149.1v4.5h9"/>
<circle cx="75.4" cy="144.6" r=".46"/>
</g>
<circle cx="32.5" cy="158.1" r=".46" fill="#008000"/>
<g fill="none" stroke="#008000" stroke-width=".19">
<path d="M37 155.8v4.6M19 160.4h112.8"/>
<circle cx="32.5" cy="158.1" r=".46"/>
</g>
<circle cx="37" cy="160.4" r=".46" fill="#008000"/>
<g fill="none" stroke="#008000" stroke-width=".19">
<path d="M41.5 155.8v6.8M19 162.6h112.8"/>
<circle cx="37" cy="160.4" r=".46"/>
</g>
<circle cx="41.5" cy="162.6" r=".46" fill="#008000"/>
<g fill="none" stroke="#008000" stroke-width=".19">
<path d="M46 155.8v9M19 164.8h112.8"/>
<circle cx="41.5" cy="162.6" r=".46"/>
</g>
<circle cx="46" cy="164.8" r=".46" fill="#008000"/>
<g fill="none" stroke="#008000" stroke-width=".19">
<path d="M50.5 155.8v11.3M131.8 167.1h-103.8v4.5h-9"/>
<circle cx="46" cy="164.8" r=".46"/>
</g>
<circle cx="50.5" cy="167.1" r=".46" fill="#008000"/>
<g fill="none" stroke="#008000" stroke-width=".19">
<path d="M55.1 155.8v13.6M131.8 169.4h-101.6v4.5h-11.2"/>
<circle cx="50.5" cy="167.1" r=".46"/>
</g>
<circle cx="55.1" cy="169.4" r=".46" fill="#008000"/>
<g fill="none" stroke="#008000" stroke-width=".19">
<path d="M59.6 155.8v18.1M170.1 169.4h2.3v4.5h-139.9v2.2h-13.5"/>
<circle cx="55.1" cy="169.4" r=".46"/>
</g>
<circle cx="59.6" cy="173.9" r=".46" fill="#008000"/>
<g fill="none" stroke="#008000" stroke-width=".19">
<path d="M64.1 155.8v20.3M170.1 167.1h4.6v9h-139.9v2.3h-15.8"/>
<circle cx="59.6" cy="173.9" r=".46"/>
</g>
<circle cx="64.1" cy="176.1" r=".46" fill="#008000"/>
<g fill="none" stroke="#008000" stroke-width=".19">
<path d="M68.6 155.8v22.6M170.1 164.8h6.8v13.6h-139.9v6.8h-18"/>
<circle cx="64.1" cy="176.1" r=".46"/>
</g>
<circle cx="68.6" cy="178.4" r=".46" fill="#008000"/>
<g fill="none" stroke="#008000" stroke-width=".19">
<path d="M170.1 155.8h13.6M170.1 158.1h13.6v9h13.5M170.1 160.4h11.3v15.7h15.8M170.1 162.6h9.1v33.9h36.1M206.2 167.1h9.1M206.2 176.1h9.1M186 194.2v2.3"/>
<circle cx="68.6" cy="178.4" r=".46"/>
</g>
<circle cx="186" cy="196.5" r=".46" fill="#008000"/>
<g fill="none" stroke="#008000" stroke-width=".19">
<path d="M244.6 110.7v9M251.4 110.7h-11.3v22.6h-2.2"/>
<circle cx="186" cy="196.5" r=".46"/>
</g>
<circle cx="244.6" cy="110.7" r=".46" fill="#008000"/>
<g fill="none" stroke="#008000" stroke-width=".19">
<path d="M127.3 113v42.8h4.5M125 124.2h2.3"/>
<circle cx="244.6" cy="110.7" r=".46"/>
</g>
<circle cx="127.3" cy="124.2" r=".46" fill="#008000"/>
<g fill="none" stroke="#008000" stroke-width=".19">
<path d="M158.9 88.1h-9v2.3h-2.3M176.9 113v2.2h49.7M235.6 115.2h33.9M267.2 110.7h2.3M269.5 113h-20.4v4.5h-13.5M269.5 117.5h-2.3v4.5"/>
<circle cx="127.3" cy="124.2" r=".46"/>
</g>
<g font-size="2.2" fill="#808080">
<text x="127.4" y="15.4">AZ1086H-3.3</text>
<text x="131.8" y="13.1">IC4</text>
<text x="158.9" y="17.7">+3V3</text>
<text x="106.6" y="18.2">+5V</text>
<text x="119.6" y="22.4">C6</text>
<text x="151.2" y="22.4">C7</text>
<text x="119.6" y="26.9">10uF</text>
<text x="151.2" y="26.9">22uF</text>
<text x="176.9" y="29.5" transform="rotate(-90 176.9 29.5)">+3V3</text>
<text x="184.8" y="28.2">R9</text>
<text x="197.5" y="29">R11</text>
<text x="206.5" y="29">1k</text>
<text x="211.5" y="27.9">LED3</text>
<text x="212.7" y="26">（赤）</text>
<text x="14" y="31.2">H1</text>
<text x="14" y="33.9">MOUNT-HOLE3.2</text>
<text x="116" y="34">GND</text>
<text x="131.8" y="34">GND</text>
<text x="147.6" y="34">GND</text>
<text x="184.8" y="32.4">10k</text>
<text x="197.2" y="33.6">R10</text>
<text x="206.7" y="33.5">100k</text>
<text x="14" y="38">H2</text>
<text x="14" y="40.7">MOUNT-HOLE3.2</text>
<text x="165.7" y="40.8">GND</text>
<text x="174.8" y="39.8" transform="rotate(-90 174.8 39.8)">C8</text>
<text x="176.8" y="41.1" transform="rotate(-90 176.8 41.1)">0.1uF</text>
<text x="183" y="37.8">+3V3</text>
<text x="217.6" y="40.8">GND</text>
<text x="14" y="44.7">H3</text>
<text x="14" y="47.5">MOUNT-HOLE3.2</text>
<text x="88.6" y="42.1">+5V</text>
<text x="14" y="51.5">H4</text>
<text x="73.5" y="51.6">BLM21PG221</text>
<text x="78.8" y="49.3">L1</text>
<text x="94.6" y="52.7">100k</text>
<text x="94.6" y="48.5">R7</text>
<text x="188.8" y="48.2" transform="rotate(-90 188.8 48.2)">R12</text>
<text x="191.3" y="48.9" transform="rotate(-90 191.3 48.9)">100k</text>
<text x="199.2" y="53" transform="rotate(-90 199.2 53)">C9</text>
<text x="201.4" y="53" transform="rotate(-90 201.4 53)">0.1uF</text>
<text x="235.3" y="53">（緑）</text>
<text x="14" y="54.2">MOUNT-HOLE3.2</text>
<text x="51.2" y="55.2">V-BUS</text>
<text x="55.2" y="59.7">+D</text>
<text x="55.5" y="57.5">-D</text>
<text x="162.3" y="59.5">22</text>
<text x="162.3" y="55.2">R4</text>
<text x="220.9" y="59.5">1k</text>
<text x="220.9" y="55.2">R13</text>
<text x="234.1" y="54.9">LED4</text>
<text x="53.3" y="62">GND</text>
<text x="78.3" y="65.6">L2</text>
<text x="92.5" y="63">C5</text>
<text x="201.8" y="65.6">GND</text>
<text x="229.5" y="60.4">+3V3</text>
<text x="240.1" y="63.3">GND</text>
<text x="73.5" y="67.6">BLM21PG221</text>
<text x="92.5" y="67.5">10uF</text>
<text x="103.2" y="67.2" transform="rotate(-90 103.2 67.2)">R8</text>
<text x="107.9" y="68.5" transform="rotate(-90 107.9 68.5)">100k</text>
<text x="117.9" y="66.5" transform="rotate(-90 117.9 66.5)">C1</text>
<text x="122.2" y="67.6" transform="rotate(-90 122.2 67.6)">15p</text>
<text x="213.9" y="66.9" transform="rotate(-90 213.9 66.9)">100k</text>
<text x="218.2" y="66.3" transform="rotate(-90 218.2 66.3)">R14</text>
<text x="224.1" y="70">C10</text>
<text x="121.5" y="75.3" transform="rotate(-90 121.5 75.3)">R1</text>
<text x="123.7" y="75.5" transform="rotate(-90 123.7 75.5)">1M</text>
<text x="128.6" y="77.9" transform="rotate(-90 128.6 77.9)">24MHz</text>
<text x="143.1" y="72.3">GND</text>
<text x="153" y="73.5" transform="rotate(-90 153 73.5)">R3</text>
<text x="157.3" y="73.5" transform="rotate(-90 157.3 73.5)">22</text>
<text x="213" y="76.9">GND</text>
<text x="223.7" y="74.3">0.1u</text>
<text x="236.3" y="73" transform="rotate(-90 236.3 73)">R15</text>
<text x="238.5" y="73.4" transform="rotate(-90 238.5 73.4)">10k</text>
<text x="88.9" y="79.1">GND</text>
<text x="128.9" y="83.9" transform="rotate(-90 128.9 83.9)">XT1</text>
<text x="226.6" y="81.4">GND</text>
<text x="239" y="82.3">R16</text>
<text x="117.9" y="84.5" transform="rotate(-90 117.9 84.5)">C2</text>
<text x="122.4" y="84.5" transform="rotate(-90 122.4 84.5)">15p</text>
<text x="143" y="89.7" transform="rotate(-90 143 89.7)">0.1uF</text>
<text x="147.2" y="89.9" transform="rotate(-90 147.2 89.9)">C3</text>
<text x="226.6" y="88.1">+3V3</text>
<text x="239" y="86.6">10k</text>
<text x="111.5" y="92.7">GND</text>
<text x="129.5" y="92.7">GND</text>
<text x="140" y="94.2">R2</text>
<text x="246.9" y="90.4">GND</text>
<text x="136.3" y="101.7">GND +3V3</text>
<text x="143" y="98.3">12k 1%</text>
<text x="218.9" y="101.3">0.1</text>
<text x="218.9" y="96.9">C12</text>
<text x="225.7" y="101.3">4.7uF</text>
<text x="225.7" y="96.9">C11</text>
<text x="148.1" y="106.1">C4</text>
<text x="256.6" y="106.2">L3</text>
<text x="125.5" y="108.8">JP1</text>
<text x="145.6" y="110.4">0.1uF</text>
<text x="158.4" y="112.5">USB2412</text>
<text x="158.9" y="110">IC1</text>
<text x="222.1" y="110.7">GND</text>
<text x="251.8" y="108.2">BLM21PG221</text>
<text x="280.2" y="111.6">V-BUS</text>
<text x="280.2" y="113.9">-D</text>
<text x="110.8" y="116.1">+3V3</text>
<text x="149.9" y="117.5">GND</text>
<text x="224.1" y="117.1">R17</text>
<text x="224.1" y="114.8">R18</text>
<text x="234.3" y="117.1">22</text>
<text x="234.3" y="114.8">22</text>
<text x="279.8" y="118.4">GND</text>
<text x="280" y="116.1">+D</text>
<text x="118.8" y="122.9">R5</text>
<text x="138.6" y="124.2">GND</text>
<text x="157.5" y="120.2">+3V3</text>
<text x="173.8" y="123.9">C13</text>
<text x="185.3" y="124.7">GND</text>
<text x="262.9" y="125.8">L4</text>
<text x="86.3" y="127.4" transform="rotate(-90 86.3 127.4)">C15</text>
<text x="90.8" y="127.4" transform="rotate(-90 90.8 127.4)">15p</text>
<text x="118.4" y="127.4">10k</text>
<text x="173.8" y="128.4">0.1u</text>
<text x="249.4" y="128.7">10uF</text>
<text x="249.6" y="126.6">C19</text>
<text x="259.9" y="127.6">BLM21PG221</text>
<text x="68.6" y="135.6">GND</text>
<text x="109" y="137.2">0.1u</text>
<text x="109" y="132.9">C17</text>
<text x="170.2" y="135.6">GND</text>
<text x="242.4" y="135.6">GND</text>
<text x="253.7" y="137.1">+5V</text>
<text x="29.5" y="139.4">+3V3</text>
<text x="76.7" y="139.7">C16</text>
<text x="145.3" y="142.3">IC2</text>
<text x="248.2" y="142">C14</text>
<text x="32" y="148.8" transform="rotate(-90 32 148.8)">10k</text>
<text x="36.3" y="148.8" transform="rotate(-90 36.3 148.8)">10k</text>
<text x="41.1" y="148.8" transform="rotate(-90 41.1 148.8)">10k</text>
<text x="45.6" y="149.1" transform="rotate(-90 45.6 149.1)">10k</text>
<text x="50.1" y="148.8" transform="rotate(-90 50.1 148.8)">10k</text>
<text x="54.6" y="149.1" transform="rotate(-90 54.6 149.1)">10k</text>
<text x="59.1" y="149.1" transform="rotate(-90 59.1 149.1)">10k</text>
<text x="63.6" y="149.1" transform="rotate(-90 63.6 149.1)">10k</text>
<text x="68.2" y="149.1" transform="rotate(-90 68.2 149.1)">10k</text>
<text x="76.7" y="144.2">15p</text>
<text x="111.5" y="144.6">GND</text>
<text x="145.3" y="144.6">PIC18F14K50</text>
<text x="248.2" y="146.5">0.1u</text>
<text x="83.1" y="151.8">XT2</text>
<text x="89.8" y="151.6">12MHz</text>
<text x="98" y="155.8">GND</text>
<text x="185.8" y="155.4" transform="rotate(-90 185.8 155.4)">C18</text>
<text x="189.9" y="155.2" transform="rotate(-90 189.9 155.2)">0.1u</text>
<text x="210.8" y="153.6">GND</text>
<text x="240.1" y="155.8">GND</text>
<text x="13.8" y="159">1</text>
<text x="13.8" y="161.2">2</text>
<text x="31.8" y="157.2" transform="rotate(-90 31.8 157.2)">R6</text>
<text x="36.4" y="157.9" transform="rotate(-90 36.4 157.9)">R19</text>
<text x="40.9" y="157.9" transform="rotate(-90 40.9 157.9)">R20</text>
<text x="45.6" y="157.9" transform="rotate(-90 45.6 157.9)">R21</text>
<text x="50.1" y="158.1" transform="rotate(-90 50.1 158.1)">R22</text>
<text x="54.9" y="158.1" transform="rotate(-90 54.9 158.1)">R23</text>
<text x="59.1" y="158.1" transform="rotate(-90 59.1 158.1)">R24</text>
<text x="63.7" y="158.1" transform="rotate(-90 63.7 158.1)">R25</text>
<text x="68.2" y="158.1" transform="rotate(-90 68.2 158.1)">R26</text>
<text x="7.5" y="163.4">SW1</text>
<text x="13.8" y="163.5">3</text>
<text x="13.8" y="165.8">4</text>
<text x="190.5" y="162.6">GND</text>
<text x="13.8" y="168">G</text>
<text x="13.8" y="172.6">1</text>
<text x="197.5" y="170.3">R27</text>
<text x="202.9" y="170.3">1k</text>
<text x="219.1" y="168">+</text>
<text x="219.4" y="170.1">-</text>
<text x="220.7" y="169.5">LED1</text>
<text x="270" y="169.4">+5V</text>
<text x="286.9" y="172.4">JP8</text>
<text x="7.5" y="176.5">SW2</text>
<text x="13.8" y="174.8">2</text>
<text x="13.8" y="177">3</text>
<text x="13.8" y="179.3">4</text>
<text x="183.9" y="179.5">+3V3</text>
<text x="198.6" y="179.6">R28</text>
<text x="204" y="179.5">1k</text>
<text x="219.1" y="176.8">+</text>
<text x="219.4" y="179.1">-</text>
<text x="220.7" y="178.3">LED2</text>
<text x="286.9" y="179">JP9</text>
<text x="13.8" y="181.6">G</text>
<text x="206.3" y="185.2">GND</text>
<text x="268.8" y="182.2">+3V3</text>
<text x="287.1" y="186">JP10</text>
<text x="4.9" y="187.1">FOOTSW</text>
<text x="184.4" y="191.7" transform="rotate(-90 184.4 191.7)">R29</text>
<text x="189.1" y="191.7" transform="rotate(-90 189.1 191.7)">10k</text>
<text x="274" y="191.9">GND</text>
<text x="23.5" y="196.5">GND</text>
<text x="219.8" y="196.8">JP7</text>
</g>
<g font-size="1.9" fill="#808080">
<text x="129.4" y="18.9">IN</text>
<text x="134.7" y="18.9">OUT</text>
<text x="134.7" y="20.7" transform="rotate(-90 134.7 20.7)">GND</text>
<text x="58.7" y="55">1</text>
<text x="58.7" y="57.2">2</text>
<text x="58.7" y="59.5">3</text>
<text x="58.7" y="61.8">4</text>
<text x="176.6" y="65.8" transform="rotate(-90 176.6 65.8)">21</text>
<text x="178.9" y="65.8" transform="rotate(-90 178.9 65.8)">20</text>
<text x="181.1" y="65.8" transform="rotate(-90 181.1 65.8)">19</text>
<text x="183.4" y="65.8" transform="rotate(-90 183.4 65.8)">18</text>
<text x="185.6" y="65.8" transform="rotate(-90 185.6 65.8)">17</text>
<text x="187.9" y="65.8" transform="rotate(-90 187.9 65.8)">16</text>
<text x="190.2" y="65.8" transform="rotate(-90 190.2 65.8)">15*2</text>
<text x="131.5" y="69.8" transform="rotate(-90 131.5 69.8)">1</text>
<text x="140.5" y="69.8" transform="rotate(-90 140.5 69.8)">4</text>
<text x="188.9" y="76.8" transform="rotate(-90 188.9 76.8)">HS_IND</text>
<text x="191.1" y="75.9" transform="rotate(-90 191.1 75.9)">TEST1</text>
<text x="131.5" y="82.8" transform="rotate(-90 131.5 82.8)">2</text>
<text x="140.5" y="82.8" transform="rotate(-90 140.5 82.8)">3</text>
<text x="159.2" y="81.1">22</text>
<text x="159.2" y="83.3">23</text>
<text x="165.5" y="82">USBDP_UP</text>
<text x="177.6" y="80.4" transform="rotate(-90 177.6 80.4)">USBDM_UP</text>
<text x="179.9" y="78.1" transform="rotate(-90 179.9 78.1)">VDD33_4</text>
<text x="184.4" y="80" transform="rotate(-90 184.4 80)">VBUS_DET</text>
<text x="186.6" y="78.7" transform="rotate(-90 186.6 78.7)">RESET_N</text>
<text x="193.7" y="82">VDD33_3</text>
<text x="206.1" y="83.3">13</text>
<text x="206.1" y="81.1">14</text>
<text x="159.2" y="85.6">24</text>
<text x="159.2" y="87.8">25</text>
<text x="165.5" y="84.3">XTALOUT</text>
<text x="165.5" y="86.6">XTALIN/CLKIN</text>
<text x="165.5" y="88.8">PLLFILT</text>
<text x="182.1" y="89.9" transform="rotate(-90 182.1 89.9)">SUSP_INDNON_REM0</text>
<text x="191.4" y="84.3">NON_REM1</text>
<text x="192.6" y="88.8">PRTPWR2</text>
<text x="194.4" y="86.6">OCS_N2</text>
<text x="206.1" y="87.8">11</text>
<text x="206.1" y="85.6">12</text>
<text x="159.2" y="90.1">26</text>
<text x="159.2" y="92.3">27</text>
<text x="159.2" y="94.6">28</text>
<text x="165.5" y="91.1">RBLAS</text>
<text x="165.5" y="93.3">VDD33_5</text>
<text x="165.5" y="95.6">USBDM_DN1</text>
<text x="193.7" y="91.1">VDD33_2</text>
<text x="194.4" y="95.6">OCS_N1</text>
<text x="195.5" y="93.3">CRFILT</text>
<text x="206.1" y="94.6">8</text>
<text x="206.1" y="92.3">9</text>
<text x="206.1" y="90.1">10</text>
<text x="177.6" y="106.4" transform="rotate(-90 177.6 106.4)">USBDP_DN1</text>
<text x="179.9" y="106.4" transform="rotate(-90 179.9 106.4)">USBDM_DN2</text>
<text x="182.1" y="106.4" transform="rotate(-90 182.1 106.4)">USBDP_DN2</text>
<text x="184.4" y="106.4" transform="rotate(-90 184.4 106.4)">VDD33_1</text>
<text x="186.6" y="106.4" transform="rotate(-90 186.6 106.4)">NC</text>
<text x="188.9" y="106.4" transform="rotate(-90 188.9 106.4)">TEST</text>
<text x="191.1" y="106.4" transform="rotate(-90 191.1 106.4)">PRTPWR1</text>
<text x="127" y="113.8" transform="rotate(-90 127 113.8)">1</text>
<text x="129.2" y="113.8" transform="rotate(-90 129.2 113.8)">2</text>
<text x="131.5" y="113.8" transform="rotate(-90 131.5 113.8)">3</text>
<text x="133.7" y="113.8" transform="rotate(-90 133.7 113.8)">4</text>
<text x="136" y="113.8" transform="rotate(-90 136 113.8)">5</text>
<text x="176.6" y="111.6" transform="rotate(-90 176.6 111.6)">1</text>
<text x="178.9" y="111.6" transform="rotate(-90 178.9 111.6)">2</text>
<text x="181.1" y="111.6" transform="rotate(-90 181.1 111.6)">3</text>
<text x="183.4" y="111.6" transform="rotate(-90 183.4 111.6)">4</text>
<text x="185.6" y="111.6" transform="rotate(-90 185.6 111.6)">5</text>
<text x="187.9" y="111.6" transform="rotate(-90 187.9 111.6)">6</text>
<text x="190.2" y="111.6" transform="rotate(-90 190.2 111.6)">7</text>
<text x="278.3" y="111.4">1</text>
<text x="278.3" y="113.7">2</text>
<text x="278.3" y="115.9">3</text>
<text x="278.3" y="118.2">4</text>
<text x="83" y="135.2">4</text>
<text x="96" y="135.2">3</text>
<text x="216.2" y="133">1</text>
<text x="216.2" y="137.5">2</text>
<text x="219.6" y="133.9">ENA</text>
<text x="228.4" y="133.9">OUTA</text>
<text x="235.9" y="137.5">7</text>
<text x="235.9" y="133">8</text>
<text x="216.2" y="142">3</text>
<text x="219.6" y="138.5">FLGA</text>
<text x="219.6" y="143">FLGB</text>
<text x="229.4" y="143">GND</text>
<text x="231.7" y="138.5">IN</text>
<text x="235.9" y="142">6</text>
<text x="83" y="144.2">1</text>
<text x="96" y="144.2">2</text>
<text x="133.2" y="148.8">1</text>
<text x="138.4" y="149.7">VDD</text>
<text x="159.8" y="149.7">VSS</text>
<text x="167.7" y="148.8">20</text>
<text x="216.2" y="146.5">4</text>
<text x="219.6" y="147.5">ENB</text>
<text x="228.3" y="147.5">OUTB</text>
<text x="235.9" y="146.5">5</text>
<text x="133.2" y="151">2</text>
<text x="133.2" y="153.3">3</text>
<text x="133.2" y="155.5">4</text>
<text x="138.4" y="152">OSC1/RA5</text>
<text x="138.4" y="154.3">OSC2/RA4/AN3 RA1/D-/PGC</text>
<text x="152.2" y="152">RA0/D+/PGD</text>
<text x="167.7" y="155.5">17</text>
<text x="167.7" y="153.3">18</text>
<text x="167.7" y="151">19</text>
<text x="18.8" y="157.8">1</text>
<text x="18.8" y="160">2</text>
<text x="133.2" y="157.8">5</text>
<text x="133.2" y="160">6</text>
<text x="138.4" y="156.5">MCLR/RA3/VPP</text>
<text x="138.4" y="158.8">RC5</text>
<text x="138.4" y="161">RC4</text>
<text x="155.6" y="161">RC1/AN5</text>
<text x="155.6" y="158.8">RC0/AN4</text>
<text x="158.4" y="156.5">VUSB</text>
<text x="167.7" y="160">15</text>
<text x="167.7" y="157.8">16</text>
<text x="18.8" y="162.3">3</text>
<text x="18.8" y="164.5">4</text>
<text x="18.8" y="166.8">5</text>
<text x="133.2" y="162.3">7</text>
<text x="133.2" y="164.5">8</text>
<text x="133.2" y="166.8">9</text>
<text x="138.4" y="163.3">RC3/AN7</text>
<text x="138.4" y="165.6">RC6/AN8</text>
<text x="138.4" y="167.8">RC7/AN9</text>
<text x="150.9" y="165.6">RB4/AN10/SDI</text>
<text x="154.2" y="167.8">RB5/AN11/</text>
<text x="155.6" y="163.3">RC2/AN6</text>
<text x="167.7" y="166.8">12</text>
<text x="167.7" y="164.5">13</text>
<text x="167.7" y="162.3">14</text>
<text x="214.4" y="166.8">1</text>
<text x="18.8" y="171.3">1</text>
<text x="18.8" y="173.6">2</text>
<text x="132.1" y="169.1">10</text>
<text x="138.4" y="170.1">RB7</text>
<text x="155.4" y="170.1">RB6/SCK</text>
<text x="167.7" y="169.1">11</text>
<text x="214.4" y="169.1">2</text>
<text x="282.1" y="171.3">1</text>
<text x="18.8" y="175.9">3</text>
<text x="18.8" y="178.1">4</text>
<text x="214.4" y="175.9">1</text>
<text x="214.4" y="178.1">2</text>
<text x="282.1" y="178.1">1</text>
<text x="18.8" y="180.3">5</text>
<text x="18.8" y="184.9">1</text>
<text x="282.1" y="184.9">1</text>
<text x="18.8" y="187.1">2</text>
<text x="214.4" y="196.1">1</text>
</g>
<g font-size="1.6" fill="#808080">
<text x="217.6" y="129.9">IC3</text>
<text x="217.6" y="151.3">MIC2026</text>
</g>
<g font-size="1.2" fill="#800000">
<text x="143" y="66.8" transform="rotate(-90 143 66.8)">GND</text>
<text x="130.4" y="86.8" transform="rotate(-90 130.4 86.8)">GND</text>
<text x="78.3" y="134.2">GND</text>
<text x="98.4" y="146.8">GND</text>
</g>
</svg>
